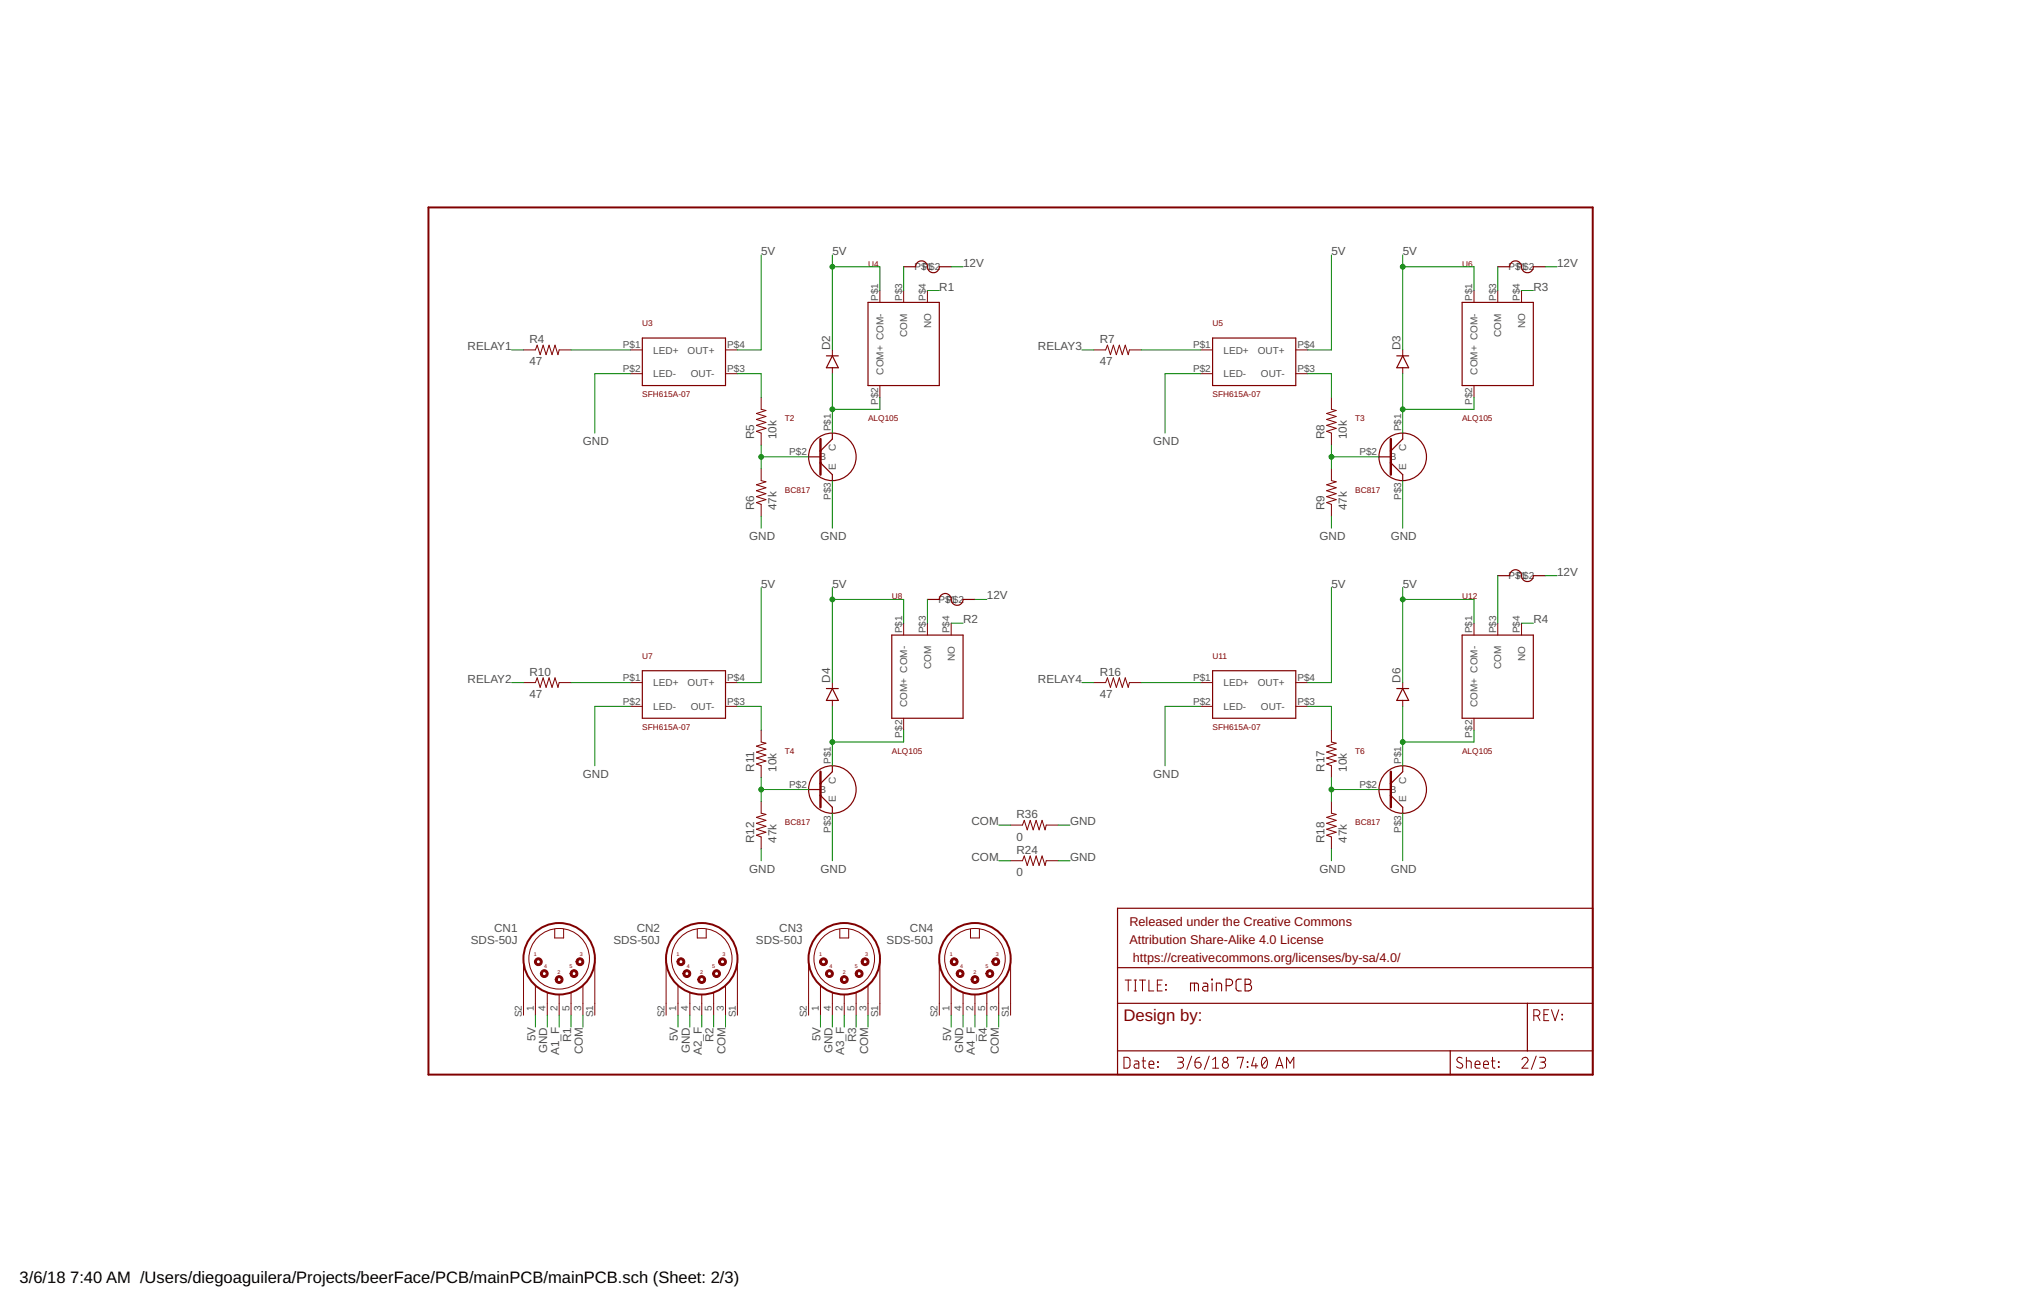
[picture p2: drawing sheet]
<svg xmlns="http://www.w3.org/2000/svg" width="432mm" height="279mm" viewBox="0 0 432 279" stroke-linecap="round" stroke-linejoin="round" font-family="sans-serif">
<g fill="none" stroke="#800000" stroke-width=".21">
<path d="M111.9 74.8h2.5l.4-1 .7 2 .6-2 .6 2 .7-2 .6 2 .6-2 .7 2 .2-1h2.6M134.8 74.8h2.5M134.8 79.9h2.5M155.1 74.8h2.5M155.1 79.9h2.5M177.9 74.8v1.3M177.9 78.6v1.3M188.1 62.1v2.5M193.2 62.1v2.5M198.2 62.1v2.5M233.8 74.8h2.5l.4-1 .7 2 .6-2 .6 2 .7-2 .6 2 .6-2 .7 2 .2-1h2.6M256.7 74.8h2.5"/>
<path d="M256.7 79.9h2.5M277 74.8h2.5M277 79.9h2.5M299.8 74.8v1.3M299.8 78.6v1.3M315.1 62.1v2.5M320.2 62.1v2.5M325.2 62.1v2.5M162.7 85v2.5l1 .3-2 .6 2 .6-2 .7 2 .6-2 .6 2 .7-2 .6 1 .4v2.5M188.1 82.4v2.6M284.6 85v2.5l1 .3-2 .6 2 .6-2 .7 2 .6-2 .6 2 .7-2 .6 1 .4v2.5M315.1 82.4v2.6"/>
<path d="M162.7 100.2v2.5l1 .3-2 .6 2 .7-2 .6 2 .6-2 .7 2 .6-2 .6 1 .4v2.6M284.6 100.2v2.5l1 .3-2 .6 2 .7-2 .6 2 .6-2 .7 2 .6-2 .6 1 .4v2.6M193.2 133.2v2.6M198.2 133.2v2.6M203.3 133.2v2.6M315.1 133.2v2.6M320.2 133.2v2.6M325.2 133.2v2.6M111.9 145.9h2.5l.4-1 .7 2 .6-2 .6 2 .7-2 .6 2 .6-2 .7 2 .2-1h2.6M134.8 145.9h2.5M134.8 151h2.5M155.1 145.9h2.5"/>
<path d="M155.1 151h2.5M162.7 156.1v2.5l1 .3-2 .6 2 .6-2 .7 2 .6-2 .7 2 .6-2 .6 1 .4v2.5M177.9 145.9v1.3M177.9 149.7v1.3M193.2 153.5v2.6M233.8 145.9h2.5l.4-1 .7 2 .6-2 .6 2 .7-2 .6 2 .6-2 .7 2 .2-1h2.6M256.7 145.9h2.5M256.7 151h2.5M277 145.9h2.5M277 151h2.5M284.6 156.1v2.5l1 .3-2 .6 2 .6-2 .7 2 .6-2 .7 2 .6-2 .6 1 .4v2.5M299.8 145.9v1.3"/>
<path d="M299.8 149.7v1.3M315.1 153.5v2.6M162.7 171.3v2.5l1 .3-2 .6 2 .7-2 .6 2 .6-2 .7 2 .6-2 .6 1 .4v2.6M216 176.4h2.6l.3-1 .7 2 .6-2 .7 2 .6-2 .6 2 .7-2 .6 2 .2-1h2.6M284.6 171.3v2.5l1 .3-2 .6 2 .7-2 .6 2 .6-2 .7 2 .6-2 .6 1 .4v2.6M118.6 198.6v1.9h1.9v-1.9M149.1 198.6v1.9h1.9v-1.9M179.5 198.6v1.9h1.9v-1.9M207.5 198.6v1.9h1.9v-1.9M216 184h2.6l.3-1 .7 2 .6-2 .7 2 .6-2 .6 2 .7-2 .6 2 .2-1h2.6M111.9 205.6v11.4M114.4 210.7v6.3"/>
<path d="M117 212.3v4.7M119.5 212.6v4.4M122.1 212.3v4.7M124.6 210.7v6.3M127.1 205.6v11.4M142.4 205.6v11.4M144.9 210.7v6.3M147.5 212.3v4.7M150 212.6v4.4M152.5 212.3v4.7M155.1 210.7v6.3M157.6 205.6v11.4"/>
<path d="M172.8 205.6v11.4M175.4 210.7v6.3M177.9 212.3v4.7M180.5 212.6v4.4M183 212.3v4.7M185.5 210.7v6.3M188.1 205.6v11.4M200.8 205.6v11.4M203.3 210.7v6.3M205.9 212.3v4.7M208.4 212.6v4.4M210.9 212.3v4.7"/>
<path d="M213.5 210.7v6.3M216 205.6v11.4M240.5 209.5h1.3M241.2 209.5v2.3M242.4 209.5h.6M242.4 211.8h.6M242.7 209.5v2.3M243.6 209.5h1.3M244.2 209.5v2.3M245.6 209.5v2.3h1M247.4 210.5h.8M248.4 209.5h-1v2.3h1"/>
<path d="M249.2 210.5l.1 .1zM249.2 211.5l.1 .1zM327.9 217.1h.6a.65 .65 0 0 0 .7-.6 .65 .65 0 0 0-.7-.6h-.6v2.3M328.7 217.1l.5 1.1M330 216.9h.8M331.1 215.9h-1.1v2.3h1.1M331.6 215.9l.8 2.3 .8-2.3M333.9 216.8l.1 .2zM333.9 217.9l.1 .1zM240.3 226h.8l.4 .5v1.4l-.4 .4h-.8zM242.5 226.8h.7l.2 .2v1.3h-.5a.46 .46 0 0 1-.5-.4 .46 .46 0 0 1 .5-.5h.5M244.1 226.8h.8"/>
<path d="M244.4 226v2.1l.5 .2M245.6 227.6h1.1a.54 .54 0 0 0-.4-.8 .54 .54 0 0 0-.7 .5l.1 .9 1 .1M247.5 227l.1 .1zM247.5 228l.1 .2zM251.7 226h.8a.52 .52 0 0 1 .5 .5 .52 .52 0 0 1-.5 .6h-.6M252.3 227.1a.65 .65 0 0 1 .7 .6 .65 .65 0 0 1-.7 .6h-.6M254.7 225.8l-1 2.8M255.4 227.1h.8a.66 .66 0 0 1 .5 .7 .66 .66 0 0 1-.6 .6 .66 .66 0 0 1-.7-.7zM256.5 226l-.7 .3-.4 .8M258.5 225.8l-1 2.8M259.2 228.3h1.3M259.2 226.5l.6-.5v2.3"/>
<path d="M264.5 226.3v-.3h1.3l-.7 2.3M266.6 228l.1 .2zM266.6 227l.1 .1zM268.1 226l-.6 1.8h1.4M268.5 227.3v1M269.9 226.2a.54 .54 0 0 1 .6-.1 .54 .54 0 0 1 .3 .5 1.34 1.34 0 0 1-.5 1.7 1.42 1.42 0 0 1-.4-2.1zM270.8 226.5l-1 1.3M272.7 228.3l.8-2.3 .8 2.3M272.9 227.8h1.2M275 228.3v-2.3l.8 1.3 .8-1.3v2.3M312.5 226.2a.58 .58 0 0 0-.8-.1 .58 .58 0 0 0 0 .9l.7 .4a.58 .58 0 0 1 .1 .9 .58 .58 0 0 1-.9-.1l-.2-.2M313.5 226.8l.9 .1 .1 1.4"/>
<path d="M313.5 226v2.3M315.3 227.6h1.1a.54 .54 0 0 0-.4-.8 .54 .54 0 0 0-.7 .5l.1 .9 1 .1M317.1 227.6h1.1a.54 .54 0 0 0-.4-.8 .54 .54 0 0 0-.7 .5l.1 .9 1 .1M318.8 226.8h.8M319 226v2l.3 .3h.3M320.3 228l.1 .2zM320.3 227l.1 .1zM325.3 226.5a.64 .64 0 0 1 .9-.5 .64 .64 0 0 1 .2 1.1l-1.1 1.2h1.3M328.4 225.8l-1.1 2.8M329.1 226h.8a.52 .52 0 0 1 .5 .5 .52 .52 0 0 1-.5 .6h-.5M329.7 227.1a.65 .65 0 0 1 .7 .6 .65 .65 0 0 1-.7 .6h-.6"/>
<circle cx="119.5" cy="205" r="6.5"/>
<circle cx="150" cy="205" r="6.5"/>
<circle cx="180.5" cy="205" r="6.5"/>
<circle cx="208.4" cy="205" r="6.5"/>
<circle cx="261.9" cy="226.5" r=".52"/>
<circle cx="261.9" cy="227.7" r=".65"/>
</g>
<g fill="none" stroke="#800000" stroke-width=".25">
<path d="M193.2 57h2.5a1.31 1.31 0 0 1 1.5-1.2 1.31 1.31 0 0 1 1.1 1.5 1.27 1.27 0 0 0 1.4 1 1.27 1.27 0 0 0 1.1-1.3h2.5M320.2 57h2.5a1.3 1.3 0 0 1 1.5-1.2 1.3 1.3 0 0 1 1.1 1.5 1.27 1.27 0 0 0 1.4 1 1.27 1.27 0 0 0 1.1-1.3h2.5M137.3 72.3h17.8v10.1h-17.8zM176.7 76.1h2.5M177.9 76.1l1.3 2.5h-2.5zM185.5 64.6h15.3v17.8h-15.3zM259.2 72.3h17.8v10.1h-17.8zM298.6 76.1h2.5M299.8 76.1l1.3 2.5h-2.5zM312.5 64.6h15.3v17.8h-15.3zM172.8 97.7h2.6M175.4 98.9l2.5 2.6v1.2"/>
<path d="M177.9 92.6v1.3l-2.5 2.5M294.8 97.7h2.5M297.3 98.9l2.5 2.6v1.2M299.8 92.6v1.3l-2.5 2.5M190.6 135.8h15.3v17.7h-15.3zM198.2 128.1h2.6a1.31 1.31 0 0 1 1.4-1.2 1.31 1.31 0 0 1 1.2 1.5 1.27 1.27 0 0 0 1.3 1 1.27 1.27 0 0 0 1.2-1.3h2.5M312.5 135.8h15.3v17.7h-15.3zM320.2 123.1h2.5a1.3 1.3 0 0 1 1.5-1.3 1.3 1.3 0 0 1 1.1 1.6 1.27 1.27 0 0 0 1.3 .9 1.27 1.27 0 0 0 1.2-1.2h2.5M137.3 143.4h17.8v10.1h-17.8zM176.7 147.2h2.5M177.9 147.2l1.3 2.5h-2.5zM259.2 143.4h17.8v10.1h-17.8z"/>
<path d="M298.6 147.2h2.5M299.8 147.2l1.3 2.5h-2.5zM172.8 168.8h2.6M175.4 170.1l2.5 2.5v1.2M177.9 163.7v1.3l-2.5 2.5M294.8 168.8h2.5M297.3 170.1l2.5 2.5v1.2M299.8 163.7v1.3l-2.5 2.5M238.9 194.2h101.6v35.5h-101.6zM238.9 214.5h101.6M238.9 206.9h101.6M326.5 214.5v10.1"/>
<path d="M238.9 224.6h101.6M310 224.6v5.1"/>
<circle cx="177.9" cy="97.7" r="5.1"/>
<circle cx="299.8" cy="97.7" r="5.1"/>
<circle cx="177.9" cy="168.8" r="5.1"/>
<circle cx="299.8" cy="168.8" r="5.1"/>
</g>
<path d="M175.4 93.9v7.6M297.3 93.9v7.6M175.4 165v7.6M297.3 165v7.6" fill="none" stroke="#800000" stroke-width=".51"/>
<g fill="none" stroke="#800000" stroke-width=".42">
<path d="M91.6 44.3h248.9v185.4h-248.9z"/>
<circle cx="119.5" cy="205" r="7.6"/>
<circle cx="150" cy="205" r="7.6"/>
<circle cx="180.5" cy="205" r="7.6"/>
<circle cx="208.4" cy="205" r="7.6"/>
</g>
<path d="M254.5 211.8v-1.6l1.6 .1 .1 1.5M255.3 210.2v1.6M257.2 210.2h.7l.2 .2 .1 1.4h-.7a.49 .49 0 0 1-.4-.5 .49 .49 0 0 1 .4-.4h.7M259 209.3l.2 .2zM259.1 210.2v1.6M260 211.8v-1.6l1 .1 .1 1.5M262.1 210.7h.7a.7 .7 0 0 0 .7-.7 .7 .7 0 0 0-.7-.7h-.7v2.5M265.3 209.3h-.7l-.4 .6v1.6l.4 .3h.7M266.1 209.3h.7a.56 .56 0 0 1 .6 .6 .56 .56 0 0 1-.6 .5 .7 .7 0 0 1 .7 .7 .7 .7 0 0 1-.7 .7h-.7zM266.1 210.4h.7" fill="none" stroke="#800000" stroke-width=".23"/>
<g fill="#800000" stroke="#800000" stroke-width=".21">
<path d="M115.7 207.6a.84 .84 0 0 1 1.4 .1 .84 .84 0 0 1-.5 1.3 .84 .84 0 0 1-1.1-.9h.4a.43 .43 0 0 1 .6-.4 .43 .43 0 0 1 .2 .7 .43 .43 0 0 1-.7-.1l-.1-.2h-.4z" fill-rule="evenodd"/>
<path d="M114.4 205.1a.84 .84 0 0 1 1.4 .1 .84 .84 0 0 1-.5 1.2 .84 .84 0 0 1-1.1-.8h.4a.43 .43 0 0 1 .6-.5 .43 .43 0 0 1 .2 .7 .43 .43 0 0 1-.7-.1l-.1-.1h-.4z" fill-rule="evenodd"/>
<path d="M118.9 208.9a.84 .84 0 0 1 1.3 0 .84 .84 0 0 1-.4 1.3 .84 .84 0 0 1-1.1-.8h.4a.43 .43 0 0 1 .5-.5 .43 .43 0 0 1 .2 .7 .43 .43 0 0 1-.7-.1v-.1h-.4z" fill-rule="evenodd"/>
<path d="M122 207.6a.84 .84 0 0 1 1.4 .1 .84 .84 0 0 1-.5 1.2 .84 .84 0 0 1-1-.8h.4a.43 .43 0 0 1 .5-.4 .43 .43 0 0 1 .2 .7 .43 .43 0 0 1-.7-.1v-.2h-.4z" fill-rule="evenodd"/>
<path d="M123.3 205.1a.84 .84 0 0 1 1.4 0 .84 .84 0 0 1-.5 1.3 .84 .84 0 0 1-1.1-.8h.4a.43 .43 0 0 1 .6-.5 .43 .43 0 0 1 .2 .7 .43 .43 0 0 1-.7-.1l-.1-.1h-.4z" fill-rule="evenodd"/>
<path d="M146.2 207.6a.84 .84 0 0 1 1.3 .1 .84 .84 0 0 1-.4 1.2 .84 .84 0 0 1-1.1-.8h.4a.44 .44 0 0 1 .6-.4 .44 .44 0 0 1 .1 .8 .44 .44 0 0 1-.7-.2v-.2h-.4z" fill-rule="evenodd"/>
<path d="M144.9 205.1a.84 .84 0 0 1 1.4 0 .84 .84 0 0 1-.5 1.3 .84 .84 0 0 1-1.1-.8h.4a.44 .44 0 0 1 .6-.4 .44 .44 0 0 1 .1 .7 .44 .44 0 0 1-.7-.2v-.1h-.4z" fill-rule="evenodd"/>
<path d="M149.4 208.9a.84 .84 0 0 1 1.3 0 .84 .84 0 0 1-.5 1.3 .84 .84 0 0 1-1-.8h.4a.44 .44 0 0 1 .6-.4 .44 .44 0 0 1 .1 .7 .44 .44 0 0 1-.7-.2v-.1h-.4z" fill-rule="evenodd"/>
<path d="M152.5 207.6a.84 .84 0 0 1 1.4 .1 .84 .84 0 0 1-.5 1.2 .84 .84 0 0 1-1.1-.8h.4a.44 .44 0 0 1 .7-.4 .44 .44 0 0 1 .1 .8 .44 .44 0 0 1-.7-.2l-.1-.2h-.4z" fill-rule="evenodd"/>
<path d="M153.8 205.1a.84 .84 0 0 1 1.3 0 .84 .84 0 0 1-.4 1.3 .84 .84 0 0 1-1.1-.8h.4a.44 .44 0 0 1 .6-.4 .44 .44 0 0 1 .1 .7 .44 .44 0 0 1-.7-.2v-.1h-.4z" fill-rule="evenodd"/>
<path d="M176.7 207.6a.84 .84 0 0 1 1.3 .1 .84 .84 0 0 1-.5 1.2 .84 .84 0 0 1-1-.8h.4a.44 .44 0 0 1 .6-.4 .44 .44 0 0 1 .1 .8 .44 .44 0 0 1-.7-.2v-.2h-.4z" fill-rule="evenodd"/>
<path d="M175.4 205.1a.84 .84 0 0 1 1.3 0 .84 .84 0 0 1-.4 1.3 .84 .84 0 0 1-1.1-.8h.4a.44 .44 0 0 1 .6-.4 .44 .44 0 0 1 .1 .7 .44 .44 0 0 1-.7-.2v-.1h-.4z" fill-rule="evenodd"/>
<path d="M179.8 208.9a.84 .84 0 0 1 1.4 0 .84 .84 0 0 1-.5 1.3 .84 .84 0 0 1-1.1-.8h.4a.44 .44 0 0 1 .7-.4 .44 .44 0 0 1 .1 .7 .44 .44 0 0 1-.7-.2l-.1-.1h-.4z" fill-rule="evenodd"/>
<path d="M183 207.6a.84 .84 0 0 1 1.4 .1 .84 .84 0 0 1-.5 1.2 .84 .84 0 0 1-1.1-.8h.4a.44 .44 0 0 1 .6-.4 .44 .44 0 0 1 .1 .8 .44 .44 0 0 1-.7-.2v-.2h-.4z" fill-rule="evenodd"/>
<path d="M184.3 205.1a.84 .84 0 0 1 1.3 0 .84 .84 0 0 1-.4 1.3 .84 .84 0 0 1-1.1-.8h.4a.44 .44 0 0 1 .6-.4 .44 .44 0 0 1 .1 .7 .44 .44 0 0 1-.7-.2v-.1h-.4z" fill-rule="evenodd"/>
<path d="M204.6 207.6a.83 .83 0 0 1 1.3 .1 .83 .83 0 0 1-.4 1.2 .83 .83 0 0 1-1.1-.8h.4a.43 .43 0 0 1 .6-.3 .43 .43 0 0 1 .1 .7 .43 .43 0 0 1-.7-.2v-.2h-.4z" fill-rule="evenodd"/>
<path d="M203.3 205.1a.83 .83 0 0 1 1.4 0 .83 .83 0 0 1-.5 1.3 .83 .83 0 0 1-1.1-.8h.4a.43 .43 0 0 1 .7-.4 .43 .43 0 0 1 .1 .7 .43 .43 0 0 1-.7-.2l-.1-.1h-.4z" fill-rule="evenodd"/>
<path d="M207.8 208.9a.83 .83 0 0 1 1.3 0 .83 .83 0 0 1-.4 1.3 .83 .83 0 0 1-1.1-.8h.4a.43 .43 0 0 1 .6-.4 .43 .43 0 0 1 .1 .7 .43 .43 0 0 1-.7-.2v-.1h-.4z" fill-rule="evenodd"/>
<path d="M210.9 207.6a.83 .83 0 0 1 1.4 .1 .83 .83 0 0 1-.5 1.2 .83 .83 0 0 1-1-.8h.4a.43 .43 0 0 1 .6-.3 .43 .43 0 0 1 .1 .7 .43 .43 0 0 1-.7-.2v-.2h-.4z" fill-rule="evenodd"/>
<path d="M212.2 205.1a.83 .83 0 0 1 1.4 0 .83 .83 0 0 1-.5 1.3 .83 .83 0 0 1-1.1-.8h.4a.43 .43 0 0 1 .6-.4 .43 .43 0 0 1 .1 .7 .43 .43 0 0 1-.7-.2v-.1h-.4z" fill-rule="evenodd"/>
</g>
<g fill="none" stroke="#008000" stroke-width=".21">
<path d="M162.7 54.5v20.3h-5.1M177.9 54.5v20.3M177.9 57h10.2v5.1M193.2 57v5.1M203.3 57h2.6M284.6 54.5v20.3h-5.1M299.8 54.5v20.3M299.8 57h15.3v5.1M320.2 57v5.1M330.3 57h2.5M109.4 74.8h2.5M122.1 74.8h12.7"/>
<path d="M134.8 79.9h-7.7v12.7M157.6 79.9h5.1v5.1M177.9 79.9v12.7M198.2 62.1h2.6M231.3 74.8h2.5M244 74.8h12.7M256.7 79.9h-7.7v12.7M279.5 79.9h5.1v5.1M299.8 79.9v12.7M325.2 62.1h2.6M162.7 95.1v5.1M162.7 97.7h10.1"/>
<path d="M188.1 85v2.5h-10.2M284.6 95.1v5.1M284.6 97.7h10.2M315.1 85v2.5h-15.3M162.7 110.4v2.5M177.9 102.7v10.2M284.6 110.4v2.5M299.8 102.7v10.2M162.7 125.6v20.3h-5.1M177.9 125.6v20.3M177.9 128.1h15.3v5.1M198.2 128.1v5.1"/>
<path d="M203.3 133.2h2.6M208.4 128.1h2.5M284.6 125.6v20.3h-5.1M299.8 125.6v20.3M299.8 128.1h15.3v5.1M320.2 123.1v10.1M325.2 133.2h2.6M330.3 123.1h2.5M109.4 145.9h2.5M122.1 145.9h12.7M134.8 151h-7.7v12.7M157.6 151h5.1v5.1"/>
<path d="M177.9 151v12.7M193.2 156.1v2.5h-15.3M231.3 145.9h2.5M244 145.9h12.7M256.7 151h-7.7v12.7M279.5 151h5.1v5.1M299.8 151v12.7M315.1 156.1v2.5h-15.3M162.7 166.2v5.1M162.7 168.8h10.1M177.9 173.8v10.2M213.5 176.4h2.5"/>
<path d="M226.2 176.4h2.5M284.6 166.2v5.1M284.6 168.8h10.2M299.8 173.8v10.2M162.7 181.5v2.5M213.5 184h2.5M226.2 184h2.5M284.6 181.5v2.5M114.4 217v2.6M117 217v2.6M119.5 217v2.6M122.1 217v2.6"/>
<path d="M124.6 217v2.6M144.9 217v2.6M147.5 217v2.6M150 217v2.6M152.5 217v2.6M155.1 217v2.6M175.4 217v2.6M177.9 217v2.6M180.5 217v2.6M183 217v2.6M185.5 217v2.6M203.3 217v2.6"/>
<path d="M205.9 217v2.6M208.4 217v2.6M210.9 217v2.6M213.5 217v2.6"/>
</g>
<g fill="#008000" stroke="#008000" stroke-width=".21">
<circle cx="162.7" cy="97.7" r=".51"/>
<circle cx="177.9" cy="57" r=".51"/>
<circle cx="177.9" cy="128.1" r=".51"/>
<circle cx="299.8" cy="57" r=".51"/>
<circle cx="299.8" cy="128.1" r=".51"/>
<circle cx="177.9" cy="87.5" r=".51"/>
<circle cx="162.7" cy="168.8" r=".51"/>
<circle cx="177.9" cy="158.6" r=".51"/>
<circle cx="284.6" cy="97.7" r=".51"/>
<circle cx="299.8" cy="87.5" r=".51"/>
<circle cx="284.6" cy="168.8" r=".51"/>
<circle cx="299.8" cy="158.6" r=".51"/>
</g>
<text font-size="3.6" fill="#800000" x="240.2" y="218.3">Design by:</text>
<g font-size="3.5">
<text x="4.2" y="274.2">3/6/18</text>
<text x="15" y="274.2">7:40 AM /Users/diegoaguilera/Projects/beerFace/PCB/mainPCB/mainPCB.sch (Sheet: 2/3)</text>
</g>
<g font-size="2.7" fill="#800000">
<text x="241.4" y="198">Released under the Creative Commons</text>
<text x="241.4" y="201.8">Attribution Share-Alike 4.0 License</text>
<text x="242.2" y="205.6">https://creativecommons.org/licenses/by-sa/4.0/</text>
</g>
<g font-size="2.5" fill="#505050">
<text x="162.7" y="54.5">5V</text>
<text x="177.9" y="54.5">5V</text>
<text x="205.9" y="57">12V</text>
<text x="284.6" y="54.5">5V</text>
<text x="299.8" y="54.5">5V</text>
<text x="332.9" y="57">12V</text>
<text x="200.8" y="62.1">R1</text>
<text x="327.8" y="62.1">R3</text>
<text x="100" y="74.8">RELAY1</text>
<text x="113.2" y="73.3">R4</text>
<text x="177.5" y="74.8" transform="rotate(-90 177.5 74.8)">D2</text>
<text x="221.9" y="74.8">RELAY3</text>
<text x="235.1" y="73.3">R7</text>
<text x="299.4" y="74.8" transform="rotate(-90 299.4 74.8)">D3</text>
<text x="113.2" y="78.1">47</text>
<text x="235.1" y="78.1">47</text>
<text x="124.6" y="95.1">GND</text>
<text x="161.2" y="93.9" transform="rotate(-90 161.2 93.9)">R5</text>
<text x="166" y="93.9" transform="rotate(-90 166 93.9)">10k</text>
<text x="246.5" y="95.1">GND</text>
<text x="283.1" y="93.9" transform="rotate(-90 283.1 93.9)">R8</text>
<text x="287.9" y="93.9" transform="rotate(-90 287.9 93.9)">10k</text>
<text x="161.2" y="109.1" transform="rotate(-90 161.2 109.1)">R6</text>
<text x="166" y="109.1" transform="rotate(-90 166 109.1)">47k</text>
<text x="283.1" y="109.1" transform="rotate(-90 283.1 109.1)">R9</text>
<text x="287.9" y="109.1" transform="rotate(-90 287.9 109.1)">47k</text>
<text x="160.2" y="115.4">GND</text>
<text x="175.4" y="115.4">GND</text>
<text x="282.1" y="115.4">GND</text>
<text x="297.3" y="115.4">GND</text>
<text x="162.7" y="125.6">5V</text>
<text x="177.9" y="125.6">5V</text>
<text x="284.6" y="125.6">5V</text>
<text x="299.8" y="125.6">5V</text>
<text x="332.9" y="123.1">12V</text>
<text x="211" y="128.1">12V</text>
<text x="205.9" y="133.2">R2</text>
<text x="327.8" y="133.2">R4</text>
<text x="100" y="145.9">RELAY2</text>
<text x="113.2" y="149.2">47</text>
<text x="113.2" y="144.4">R10</text>
<text x="177.5" y="145.9" transform="rotate(-90 177.5 145.9)">D4</text>
<text x="221.9" y="145.9">RELAY4</text>
<text x="235.1" y="149.2">47</text>
<text x="235.1" y="144.4">R16</text>
<text x="299.4" y="145.9" transform="rotate(-90 299.4 145.9)">D6</text>
<text x="124.6" y="166.2">GND</text>
<text x="161.2" y="165" transform="rotate(-90 161.2 165)">R11</text>
<text x="166" y="165" transform="rotate(-90 166 165)">10k</text>
<text x="246.5" y="166.2">GND</text>
<text x="283.1" y="165" transform="rotate(-90 283.1 165)">R17</text>
<text x="287.9" y="165" transform="rotate(-90 287.9 165)">10k</text>
<text x="207.7" y="176.4">COM</text>
<text x="217.3" y="179.7">0</text>
<text x="217.3" y="174.9">R36</text>
<text x="228.7" y="176.4">GND</text>
<text x="161.2" y="180.2" transform="rotate(-90 161.2 180.2)">R12</text>
<text x="166" y="180.2" transform="rotate(-90 166 180.2)">47k</text>
<text x="207.7" y="184">COM</text>
<text x="217.3" y="182.5">R24</text>
<text x="228.7" y="184">GND</text>
<text x="283.1" y="180.2" transform="rotate(-90 283.1 180.2)">R18</text>
<text x="287.9" y="180.2" transform="rotate(-90 287.9 180.2)">47k</text>
<text x="160.2" y="186.5">GND</text>
<text x="175.4" y="186.5">GND</text>
<text x="217.3" y="187.3">0</text>
<text x="282.1" y="186.5">GND</text>
<text x="297.3" y="186.5">GND</text>
<text x="100.6" y="201.8">SDS-50J</text>
<text x="105.6" y="199.2">CN1</text>
<text x="131.1" y="201.8">SDS-50J</text>
<text x="136.1" y="199.2">CN2</text>
<text x="161.6" y="201.8">SDS-50J</text>
<text x="166.6" y="199.2">CN3</text>
<text x="189.5" y="201.8">SDS-50J</text>
<text x="194.5" y="199.2">CN4</text>
<text x="114.4" y="222.6" transform="rotate(-90 114.4 222.6)">5V</text>
<text x="117" y="225.1" transform="rotate(-90 117 225.1)">GND</text>
<text x="119.5" y="225.5" transform="rotate(-90 119.5 225.5)">A1_F</text>
<text x="122.1" y="222.8" transform="rotate(-90 122.1 222.8)">R1</text>
<text x="124.6" y="225.4" transform="rotate(-90 124.6 225.4)">COM</text>
<text x="144.9" y="222.6" transform="rotate(-90 144.9 222.6)">5V</text>
<text x="147.5" y="225.1" transform="rotate(-90 147.5 225.1)">GND</text>
<text x="150" y="225.5" transform="rotate(-90 150 225.5)">A2_F</text>
<text x="152.5" y="222.8" transform="rotate(-90 152.5 222.8)">R2</text>
<text x="155.1" y="225.4" transform="rotate(-90 155.1 225.4)">COM</text>
<text x="175.4" y="222.6" transform="rotate(-90 175.4 222.6)">5V</text>
<text x="177.9" y="225.1" transform="rotate(-90 177.9 225.1)">GND</text>
<text x="180.5" y="225.5" transform="rotate(-90 180.5 225.5)">A3_F</text>
<text x="183" y="222.8" transform="rotate(-90 183 222.8)">R3</text>
<text x="185.6" y="225.4" transform="rotate(-90 185.6 225.4)">COM</text>
<text x="203.3" y="222.6" transform="rotate(-90 203.3 222.6)">5V</text>
<text x="205.9" y="225.1" transform="rotate(-90 205.9 225.1)">GND</text>
<text x="208.4" y="225.5" transform="rotate(-90 208.4 225.5)">A4_F</text>
<text x="211" y="222.8" transform="rotate(-90 211 222.8)">R4</text>
<text x="213.5" y="225.4" transform="rotate(-90 213.5 225.4)">COM</text>
</g>
<g font-size="2.1" fill="#505050">
<text x="195.5" y="57.8">P$P1$2</text>
<text x="322.5" y="57.8">P$P1$2</text>
<text x="187.7" y="64.3" transform="rotate(-90 187.7 64.3)">P$1</text>
<text x="192.8" y="64.3" transform="rotate(-90 192.8 64.3)">P$3</text>
<text x="197.9" y="64.3" transform="rotate(-90 197.9 64.3)">P$4</text>
<text x="314.7" y="64.3" transform="rotate(-90 314.7 64.3)">P$1</text>
<text x="319.8" y="64.3" transform="rotate(-90 319.8 64.3)">P$3</text>
<text x="324.9" y="64.3" transform="rotate(-90 324.9 64.3)">P$4</text>
<text x="193.9" y="72" transform="rotate(-90 193.9 72)">COM</text>
<text x="199" y="70.2" transform="rotate(-90 199 70.2)">NO</text>
<text x="320.9" y="72" transform="rotate(-90 320.9 72)">COM</text>
<text x="326" y="70.2" transform="rotate(-90 326 70.2)">NO</text>
<text x="133.1" y="74.5">P$1</text>
<text x="139.6" y="75.6">LED+</text>
<text x="147" y="75.6">OUT+</text>
<text x="155.4" y="74.5">P$4</text>
<text x="255" y="74.5">P$1</text>
<text x="261.5" y="75.6">LED+</text>
<text x="268.9" y="75.6">OUT+</text>
<text x="277.3" y="74.5">P$4</text>
<text x="133.1" y="79.5">P$2</text>
<text x="139.6" y="80.7">LED-</text>
<text x="147.6" y="80.7">OUT-</text>
<text x="155.4" y="79.5">P$3</text>
<text x="188.9" y="80.1" transform="rotate(-90 188.9 80.1)">COM+ COM-</text>
<text x="255" y="79.5">P$2</text>
<text x="261.5" y="80.7">LED-</text>
<text x="269.5" y="80.7">OUT-</text>
<text x="277.3" y="79.5">P$3</text>
<text x="315.8" y="80.1" transform="rotate(-90 315.8 80.1)">COM+ COM-</text>
<text x="187.7" y="86.6" transform="rotate(-90 187.7 86.6)">P$2</text>
<text x="314.7" y="86.6" transform="rotate(-90 314.7 86.6)">P$2</text>
<text x="177.6" y="92.2" transform="rotate(-90 177.6 92.2)">P$1</text>
<text x="299.5" y="92.2" transform="rotate(-90 299.5 92.2)">P$1</text>
<text x="168.7" y="97.3">P$2</text>
<text x="175.2" y="98.4">B</text>
<text x="178.7" y="100.4" transform="rotate(-90 178.7 100.4)">E</text>
<text x="178.7" y="96.5" transform="rotate(-90 178.7 96.5)">C</text>
<text x="290.6" y="97.3">P$2</text>
<text x="297.1" y="98.4">B</text>
<text x="300.6" y="100.4" transform="rotate(-90 300.6 100.4)">E</text>
<text x="300.6" y="96.5" transform="rotate(-90 300.6 96.5)">C</text>
<text x="177.6" y="106.9" transform="rotate(-90 177.6 106.9)">P$3</text>
<text x="299.5" y="106.9" transform="rotate(-90 299.5 106.9)">P$3</text>
<text x="322.5" y="123.8">P$P1$2</text>
<text x="200.6" y="128.9">P$P1$2</text>
<text x="192.8" y="135.4" transform="rotate(-90 192.8 135.4)">P$1</text>
<text x="197.9" y="135.4" transform="rotate(-90 197.9 135.4)">P$3</text>
<text x="203" y="135.4" transform="rotate(-90 203 135.4)">P$4</text>
<text x="314.7" y="135.4" transform="rotate(-90 314.7 135.4)">P$1</text>
<text x="319.8" y="135.4" transform="rotate(-90 319.8 135.4)">P$3</text>
<text x="324.9" y="135.4" transform="rotate(-90 324.9 135.4)">P$4</text>
<text x="199" y="143.1" transform="rotate(-90 199 143.1)">COM</text>
<text x="204.1" y="141.3" transform="rotate(-90 204.1 141.3)">NO</text>
<text x="320.9" y="143.1" transform="rotate(-90 320.9 143.1)">COM</text>
<text x="326" y="141.3" transform="rotate(-90 326 141.3)">NO</text>
<text x="133.1" y="145.6">P$1</text>
<text x="139.6" y="146.7">LED+</text>
<text x="147" y="146.7">OUT+</text>
<text x="155.4" y="145.6">P$4</text>
<text x="255" y="145.6">P$1</text>
<text x="261.5" y="146.7">LED+</text>
<text x="268.9" y="146.7">OUT+</text>
<text x="277.3" y="145.6">P$4</text>
<text x="133.1" y="150.6">P$2</text>
<text x="139.6" y="151.8">LED-</text>
<text x="147.6" y="151.8">OUT-</text>
<text x="155.4" y="150.6">P$3</text>
<text x="193.9" y="151.2" transform="rotate(-90 193.9 151.2)">COM+ COM-</text>
<text x="255" y="150.6">P$2</text>
<text x="261.5" y="151.8">LED-</text>
<text x="269.5" y="151.8">OUT-</text>
<text x="277.3" y="150.6">P$3</text>
<text x="315.8" y="151.2" transform="rotate(-90 315.8 151.2)">COM+ COM-</text>
<text x="192.8" y="157.7" transform="rotate(-90 192.8 157.7)">P$2</text>
<text x="314.7" y="157.7" transform="rotate(-90 314.7 157.7)">P$2</text>
<text x="177.6" y="163.3" transform="rotate(-90 177.6 163.3)">P$1</text>
<text x="178.7" y="167.6" transform="rotate(-90 178.7 167.6)">C</text>
<text x="299.5" y="163.3" transform="rotate(-90 299.5 163.3)">P$1</text>
<text x="300.6" y="167.6" transform="rotate(-90 300.6 167.6)">C</text>
<text x="168.7" y="168.4">P$2</text>
<text x="175.2" y="169.5">B</text>
<text x="178.7" y="171.5" transform="rotate(-90 178.7 171.5)">E</text>
<text x="290.6" y="168.4">P$2</text>
<text x="297.1" y="169.5">B</text>
<text x="300.6" y="171.5" transform="rotate(-90 300.6 171.5)">E</text>
<text x="177.6" y="178" transform="rotate(-90 177.6 178)">P$3</text>
<text x="299.5" y="178" transform="rotate(-90 299.5 178)">P$3</text>
<text x="111.5" y="217.5" transform="rotate(-90 111.5 217.5)">S2</text>
<text x="114.1" y="216" transform="rotate(-90 114.1 216)">1</text>
<text x="116.6" y="216" transform="rotate(-90 116.6 216)">4</text>
<text x="119.2" y="216" transform="rotate(-90 119.2 216)">2</text>
<text x="121.7" y="216" transform="rotate(-90 121.7 216)">5</text>
<text x="124.2" y="216" transform="rotate(-90 124.2 216)">3</text>
<text x="126.8" y="217.5" transform="rotate(-90 126.8 217.5)">S1</text>
<text x="142" y="217.5" transform="rotate(-90 142 217.5)">S2</text>
<text x="144.6" y="216" transform="rotate(-90 144.6 216)">1</text>
<text x="147.1" y="216" transform="rotate(-90 147.1 216)">4</text>
<text x="149.6" y="216" transform="rotate(-90 149.6 216)">2</text>
<text x="152.2" y="216" transform="rotate(-90 152.2 216)">5</text>
<text x="154.7" y="216" transform="rotate(-90 154.7 216)">3</text>
<text x="157.3" y="217.5" transform="rotate(-90 157.3 217.5)">S1</text>
<text x="172.5" y="217.5" transform="rotate(-90 172.5 217.5)">S2</text>
<text x="175" y="216" transform="rotate(-90 175 216)">1</text>
<text x="177.6" y="216" transform="rotate(-90 177.6 216)">4</text>
<text x="180.1" y="216" transform="rotate(-90 180.1 216)">2</text>
<text x="182.7" y="216" transform="rotate(-90 182.7 216)">5</text>
<text x="185.2" y="216" transform="rotate(-90 185.2 216)">3</text>
<text x="187.7" y="217.5" transform="rotate(-90 187.7 217.5)">S1</text>
<text x="200.4" y="217.5" transform="rotate(-90 200.4 217.5)">S2</text>
<text x="203" y="216" transform="rotate(-90 203 216)">1</text>
<text x="205.5" y="216" transform="rotate(-90 205.5 216)">4</text>
<text x="208.1" y="216" transform="rotate(-90 208.1 216)">2</text>
<text x="210.6" y="216" transform="rotate(-90 210.6 216)">5</text>
<text x="213.1" y="216" transform="rotate(-90 213.1 216)">3</text>
<text x="215.7" y="217.5" transform="rotate(-90 215.7 217.5)">S1</text>
</g>
<g font-size="1.8" fill="#800000">
<text x="185.6" y="57">U4</text>
<text x="312.5" y="57">U6</text>
<text x="137.3" y="69.7">U3</text>
<text x="259.2" y="69.7">U5</text>
<text x="137.3" y="85">SFH615A-07</text>
<text x="259.2" y="85">SFH615A-07</text>
<text x="167.8" y="90">T2</text>
<text x="185.6" y="90">ALQ105</text>
<text x="289.7" y="90">T3</text>
<text x="312.5" y="90">ALQ105</text>
<text x="167.8" y="105.3">BC817</text>
<text x="289.7" y="105.3">BC817</text>
<text x="190.6" y="128.1">U8</text>
<text x="312.5" y="128.1">U12</text>
<text x="137.3" y="140.8">U7</text>
<text x="259.2" y="140.8">U11</text>
<text x="137.3" y="156.1">SFH615A-07</text>
<text x="167.8" y="161.2">T4</text>
<text x="190.6" y="161.2">ALQ105</text>
<text x="259.2" y="156.1">SFH615A-07</text>
<text x="289.7" y="161.2">T6</text>
<text x="312.5" y="161.2">ALQ105</text>
<text x="167.8" y="176.4">BC817</text>
<text x="289.7" y="176.4">BC817</text>
</g>
<g font-size="1.1" fill="#800000">
<text x="114.1" y="204.3">1</text>
<text x="116.3" y="206.9">4</text>
<text x="119.2" y="208.1">2</text>
<text x="121.8" y="206.9">5</text>
<text x="124" y="204.3">3</text>
<text x="144.6" y="204.3">1</text>
<text x="146.8" y="206.9">4</text>
<text x="149.7" y="208.1">2</text>
<text x="152.2" y="206.9">5</text>
<text x="154.4" y="204.3">3</text>
<text x="175.1" y="204.3">1</text>
<text x="177.3" y="206.9">4</text>
<text x="180.2" y="208.1">2</text>
<text x="182.7" y="206.9">5</text>
<text x="184.9" y="204.3">3</text>
<text x="203" y="204.3">1</text>
<text x="205.2" y="206.9">4</text>
<text x="208.1" y="208.1">2</text>
<text x="210.6" y="206.9">5</text>
<text x="212.9" y="204.3">3</text>
</g>
</svg>
